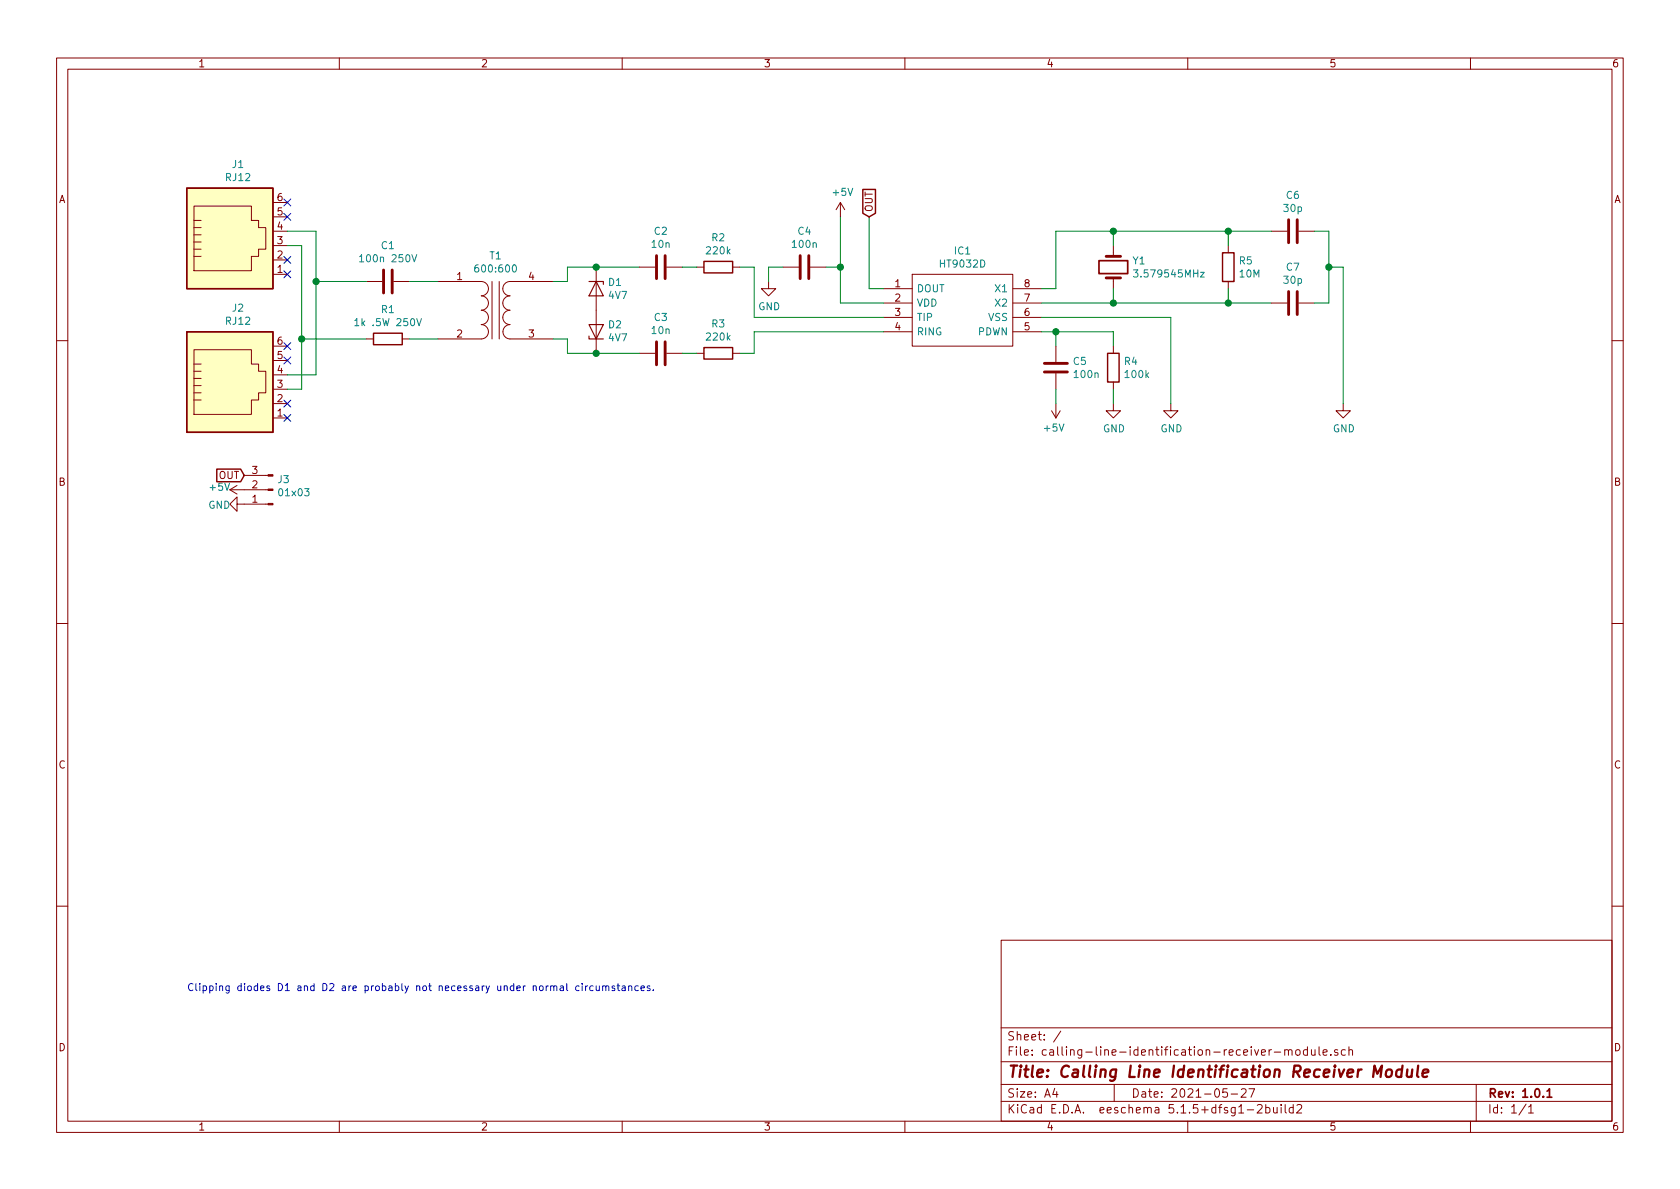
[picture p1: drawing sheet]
<svg xmlns="http://www.w3.org/2000/svg" width="297mm" height="210mm" viewBox="0 0 297 210" stroke-linecap="round" stroke-linejoin="round" font-family="sans-serif">
<g fill="none" stroke="#840000" stroke-width=".18">
<path d="M10 10.3h277v189.9h-277zM12 12.2h273v186.1h-273zM60 10.3v1.9M110 10.3v1.9M160 10.3v1.9M210 10.3v1.9M260 10.3v1.9M34.3 39h1.3M34.3 36.4h10.1v2.6h1.3v1.3h1.3v3.8h-1.3v1.2h-1.3v2.6h-10.1zM48.3 38.3h2.5M48.3 35.8h2.5M148.6 35.8l-.8 1.3"/>
<path d="M148.6 35.8v2.5M148.6 35.8l.8 1.3M34.3 45.3h1.3M34.3 44.1h1.3M34.3 42.8h1.3M34.3 41.5h1.3M34.3 40.3h1.3M48.3 40.9h2.5M48.3 48.5h2.5M48.3 46h2.5M48.3 43.4h2.5M64.8 49.8h2.8"/>
<path d="M64.8 59.9h1.2M69.6 49.8h2.8M71.1 59.9h1.3M77.5 49.8h7.6a1.27 1.27 0 0 1 1.3 1.2 1.27 1.27 0 0 1-1.3 1.3 1.27 1.27 0 0 1 1.3 1.3 1.27 1.27 0 0 1-1.3 1.3 1.27 1.27 0 0 1 1.3 1.2 1.27 1.27 0 0 1-1.3 1.3 1.27 1.27 0 0 1 1.3 1.3 1.27 1.27 0 0 1-1.3 1.2h-7.6M87 49.8v10.1M88.3 49.8v10.1M97.8 49.8h-7.6a1.27 1.27 0 0 0-1.3 1.2 1.27 1.27 0 0 0 1.3 1.3 1.27 1.27 0 0 0-1.3 1.3 1.27 1.27 0 0 0 1.3 1.3 1.27 1.27 0 0 0-1.3 1.2 1.27 1.27 0 0 0 1.3 1.3 1.27 1.27 0 0 0-1.3 1.3 1.27 1.27 0 0 0 1.3 1.2h7.6M105.4 47.2v15.3M113 47.2h2.8M117.9 47.2h2.7M123.2 47.2h1.3M129.5 47.2h1.3"/>
<path d="M135.9 49.8v1.2h1.3l-1.3 1.3-1.3-1.3h1.3M138.4 47.2h2.8M143.3 47.2h2.7M156.2 51h5.1M156.2 53.6h5.1M156.2 56.1h5.1M156.2 58.7h5.1M161.3 48.5h17.8v12.7h-17.8zM179.1 51h5M179.1 53.6h5M179.1 56.1h5M179.1 58.7h5"/>
<path d="M196.8 43.4v1.9M196.8 49.1v1.9M217.2 43.4v1.3M217.2 49.8v1.2M224.8 40.9h2.8M224.8 53.6h2.8M229.6 40.9h2.8M229.6 53.6h2.8M10 60.2h2M34.3 70.7h1.3M34.3 69.5h1.3M34.3 68.2h1.3"/>
<path d="M34.3 66.9h1.3M34.3 65.7h1.3M34.3 64.4h1.3M34.3 61.8h10.1v2.6h1.3v1.3h1.3v3.8h-1.3v1.2h-1.3v2.6h-10.1zM48.3 73.9h2.5M48.3 71.4h2.5M48.3 68.8h2.5M48.3 66.3h2.5M48.3 63.7h2.5M48.3 61.2h2.5M113 62.5h2.8M117.9 62.5h2.7"/>
<path d="M123.2 62.5h1.3M129.5 62.5h1.3M185.9 72.6l.8 1.3M186.7 61.2v2.8M186.7 66v2.8M186.7 71.4v2.5M187.5 72.6l-.8 1.3M196.8 71.4v1.2h1.3l-1.3 1.3-1.2-1.3h1.2M196.8 61.2v1.3M196.8 67.6v1.2M207 71.4v1.2h1.3l-1.3 1.3-1.3-1.3h1.3M237.5 71.4v1.2h1.3l-1.3 1.3-1.3-1.3h1.3"/>
<path d="M285 60.2h2M40.6 86.6l1.3 .8M40.6 86.6h6.8M41.9 89.1v-1.2l-1.3 1.2 1.3 1.3v-1.3h5.5M41.9 85.8l-1.3 .8M43.2 84.1h4.2M10 110.3h2M285 110.3h2M10 160.2h2M177 166.3h108v32h-108zM285 160.2h2M60 198.3v1.9"/>
<path d="M110 198.3v1.9M160 198.3v1.9M177 194.8h108M177 191.8h108M177 187.8h108M177 181.8h108M186.5 192.5l-.4 1h1M186.8 193v1M187.6 182.3l-1.3 2M197 191.8v3M210 198.3v1.9M217 192.5h-.7l-.1 .7 .2-.1 .5 .1 .1 .2v.5l-.2 .1-.6-.1"/>
<path d="M217.7 193.5h1.1M219.5 192.7l.2-.2h.3l.3 .2v.3v.2l-.9 .8h.9M220.5 196.3h1.2M220.8 192.5h1l-.6 1.5M222.3 195.5l.2-.2h.4l.3 .5-1 1h1M223.8 195.9l.4-.1 .3 .3v.6l-.3 .1-.4-.1M223.8 195.3v1.5M224.8 185.6l-.4 .3M225.2 195.8v.9l.4 .1 .2-.1M225.3 186h1.1M225.8 195.8v1M226.5 195.3v.2"/>
<path d="M226.5 195.8v1M227.2 185.7a.37 .37 0 0 1 .6 .1v.8M227.2 185.6v1M227.2 195.3v1.3l.3 .2M227.8 185.8l.2-.2 .4 .1v.9M228.7 195.9l-.5-.1-.3 .3 .1 .6 .2 .1 .5-.1M228.7 195.3v1.5M229.2 185.7l.2-.1 .4 .1 .1 .6-.2 .2-.3 .1-.2-.1zM229.3 195.5l.2-.2h.4l.2 .2v.3v.2l-.9 .8h.9M231.2 185.7l-.5-.1-.2 .3 .1 .6h.6M231.2 185.1v1.5M231.9 185.6l.1 .9 .3 .1 .2-.1"/>
<path d="M232.5 185.6v1M233.2 185.1v1.3l.3 .2M233.9 186.1l.7-.1v-.3l-.4-.1-.3 .2 .1 .7h.6M235.3 186.5v.1M236.5 185.7l-.4-.1-.2 .2 .1 .2 .5 .2v.3h-.6M237.9 185.7l-.5-.1-.2 .3 .1 .6h.6M238.5 185.7l.2-.1 .4 .1v.9M238.5 185.1v1.5M260 198.3v1.9M261 191.8v6.5M269.8 195.2l-1.2 2M270.3 195.8l.4-.5v1.5"/>
<path d="M270.3 196.8h.8"/>
</g>
<path d="M194.3 46.1h5.1v2.3h-5.1zM273.5 193l.5-.5v1.5M273.5 194h.9" fill="none" stroke="#840000" stroke-width=".3"/>
<path d="M242.8 190.4l.2-2 .5 1.5 .8-1.5-.2 2M245.2 189.3a.51 .51 0 0 1 .5-.2 .51 .51 0 0 1 .4 .4l-.1 .6a.54 .54 0 0 1-.5 .4 .54 .54 0 0 1-.5-.4zM247.9 189.2a.68 .68 0 0 0-1 .3v.8l.3 .1 .6-.1M248 188.4l-.3 2M248.8 189.1v1.2a.6 .6 0 0 0 .8 0M249.7 189.1l-.1 1.3M250.7 188.4l-.2 1.8 .3 .2M251.5 189.8l1-.2v-.4l-.6-.1-.3 .3v.9l.1 .1 .6-.1" fill="none" stroke="#840000" stroke-width=".41"/>
<g fill="none" stroke="#840000" stroke-width=".51">
<path d="M227.8 38.9v4M229.4 38.9v4M67.8 47.7v4.1M69.3 47.7v4.1M116.1 45.2v4.1M117.6 45.2v4.1M141.5 45.2v4.1M143 45.2v4.1M195.6 45.3h2.5M195.6 49.1h2.5M227.8 51.6v4M229.4 51.6v4"/>
<path d="M116.1 60.4v4.1M117.6 60.4v4.1M184.7 65.8h4M184.7 64.3h4"/>
</g>
<g fill="#ffffc2" stroke="#ffffc2" stroke-width=".18">
<path d="M33 58.7h15.3v17.7h-15.3z"/>
<path d="M33 33.3h15.3v17.7h-15.3z"/>
</g>
<path d="M33 33.3h15.3v17.7h-15.3zM152.6 33.5h2.2v4.2l-1.1 .6-1.1-.6zM33 58.7h15.3v17.7h-15.3zM66 58.9h5.1v2.1h-5.1zM124.5 46.2h5v2.1h-5zM216.2 44.7h2v5.1h-2zM124.5 61.5h5v2h-5zM195.8 62.5h2.1v5.1h-2.1zM38.3 83h4.2l.7 1.1-.7 1.1h-4.2z" fill="none" stroke="#840000" stroke-width=".25"/>
<g fill="#840000" stroke="#840000" stroke-width=".18">
<path d="M47.4 83.9h.9v.3h-.9z"/>
<path d="M47.4 86.5h.9v.2h-.9z"/>
<path d="M47.4 89h.9v.3h-.9z"/>
</g>
<path d="M62.7 56.7l.4-.4v1.3M62.7 57.6h.7M63.6 45.4l.3-.4v1.3M63.6 46.3h.7M72.8 45l.5 1.3 .4-1.3M73.7 56.3l.4 1.3 .4-1.3M200.4 47.7h.8l-.4 .5 .3 .1v.6l-.1 .1-.6-.1M212.3 48.2h.6l-.6 .8h.6" fill="none" stroke="#008484" stroke-width=".18"/>
<path d="M104.1 49.8h2.6v.5M104.1 59.4v.5h2.6M104.1 57.4h2.6l-1.3 2.5zM105.4 49.8l1.3 2.5h-2.6z" fill="none" stroke="#840000" stroke-width=".2"/>
<g fill="none" stroke="#008400" stroke-width=".18">
<path d="M148.6 38.3v15.3h7.6M153.7 38.3v12.7h2.5M50.8 40.9h5.1v25.4h-5.1M50.8 43.4h2.5v25.4h-2.5M53.3 59.9h11.5M55.9 49.8h8.9M72.4 59.9h5.1M72.4 49.8h5.1M97.8 59.9h2.5v2.6h12.7M113 47.2h-12.7v2.6h-2.5M120.6 47.2h2.6M130.8 47.2h2.5v8.9h22.9"/>
<path d="M138.4 47.2h-2.5v2.6M146 47.2h2.6M156.2 58.7h-22.9v3.8h-2.5M184.1 53.6h40.7M184.1 58.7h12.7v2.5M184.1 56.1h22.9v15.3M186.7 58.7v2.5M196.8 40.9v2.5M196.8 51v2.6M217.2 40.9v2.5M217.2 51v2.6M224.8 40.9h-38.1v10.1h-2.6"/>
<path d="M232.4 40.9h2.5v12.7h-2.5M234.9 47.2h2.6v24.2M120.6 62.5h2.6M186.7 68.8v2.6M196.8 68.8v2.6"/>
</g>
<g fill="none" stroke="#0000c2" stroke-width=".18">
<path d="M99.1 174.4h.4l.1 .8M99.6 174.6l-.4 .1-.2 .2 .1 .2h.5M100.2 173.9v1.1l.2 .2M102.4 174.4l-.4-.1-.2 .3 .1 .5h.5M102.9 173.9v.1M102.9 174.3v.9M103.5 174.3v.9M103.9 174.3l-.4 .3M104.9 174.4l-.4-.1-.2 .3 .1 .5h.5M105.4 174.3l.1 .8 .3 .1 .2-.1M106 174.3v.9M106.6 174.5l.1-.2 .3 .1 .1 .8"/>
<path d="M106.6 174.3v.9M107.1 174.5l.2-.2 .3 .1v.8M108.7 174.4l-.3-.1-.2 .2 .1 .2 .4 .1v.3h-.5M109.1 174.3h.5M109.3 173.9v1.1l.3 .2M110 174.4h.5v.8M110.5 174.6l-.4 .1-.1 .2v.2h.5M111.2 174.5l.1-.2 .3 .1 .1 .8M111.2 174.3v.9M112.9 174.4l-.4-.1-.3 .3 .2 .5h.5M113.3 174.7l.6-.1v-.2l-.4-.1-.2 .2 .1 .6h.5M114.9 174.4l-.3-.1-.2 .2 .1 .2 .4 .1v.3h-.5"/>
<path d="M115.5 175.1v.1"/>
</g>
<g fill="#008400" stroke="#008400" stroke-width=".25">
<circle cx="217.2" cy="40.9" r=".51"/>
<circle cx="217.2" cy="53.6" r=".51"/>
<circle cx="196.9" cy="40.9" r=".51"/>
<circle cx="105.4" cy="62.5" r=".51"/>
<circle cx="196.9" cy="53.6" r=".51"/>
<circle cx="53.3" cy="59.9" r=".51"/>
<circle cx="148.6" cy="47.2" r=".51"/>
<circle cx="186.7" cy="58.7" r=".51"/>
<circle cx="105.4" cy="47.2" r=".51"/>
<circle cx="55.9" cy="49.8" r=".51"/>
<circle cx="235" cy="47.2" r=".51"/>
</g>
<g fill="none" stroke="#000084" stroke-width=".18">
<path d="M50.2 35.2l1.2 1.2M50.2 37.7l1.2 1.3M51.4 35.2l-1.2 1.2M51.4 37.7l-1.2 1.3M50.2 45.4l1.2 1.2M50.2 47.9l1.2 1.2M51.4 45.4l-1.2 1.2M51.4 47.9l-1.2 1.2M50.2 63.1l1.2 1.3M50.2 60.6l1.2 1.2M50.2 73.3l1.2 1.2M50.2 70.8l1.2 1.2"/>
<path d="M51.4 63.1l-1.2 1.3M51.4 60.6l-1.2 1.2M51.4 73.3l-1.2 1.2M51.4 70.8l-1.2 1.2"/>
</g>
<text font-size="2.8" fill="#840000" x="178" y="190.5">Title: Calling Line Identification Receiver Module</text>
<g font-size="2.1" fill="#840000">
<text x="178" y="184">Sheet: /</text>
<text x="178" y="186.7">File: calling-line-identification-receiver-module.sch</text>
<text x="178" y="196.9">KiCad E.D.A. eeschema 5.1.5+dfsg1-2build2</text>
<text x="178" y="194.1">Size: A4</text>
<text x="200" y="194.1">Date: 2021-05-27</text>
<text x="263" y="194.1">Rev: 1.0.1</text>
<text x="263" y="196.9">Id: 1/1</text>
</g>
<g font-size="1.8" fill="#840000">
<text x="35" y="11.9">1</text>
<text x="85" y="11.9">2</text>
<text x="135" y="11.9">3</text>
<text x="185" y="11.9">4</text>
<text x="235" y="11.9">5</text>
<text x="285" y="11.9">6</text>
<text x="10.4" y="35.9">A</text>
<text x="49" y="35.6">6</text>
<text x="285.4" y="35.9">A</text>
<text x="49" y="40.6">4</text>
<text x="49" y="38.1">5</text>
<text x="154.3" y="37.6" transform="rotate(-90 154.3 37.6)">OUT</text>
<text x="49" y="45.7">2</text>
<text x="49" y="43.2">3</text>
<text x="49" y="48.3">1</text>
<text x="80.8" y="49.5">1</text>
<text x="93.5" y="49.5">4</text>
<text x="158.3" y="50.8">1</text>
<text x="158.3" y="53.3">2</text>
<text x="181.1" y="53.3">7</text>
<text x="181.1" y="50.8">8</text>
<text x="80.8" y="59.7">2</text>
<text x="93.5" y="59.7">3</text>
<text x="158.3" y="55.9">3</text>
<text x="158.3" y="58.4">4</text>
<text x="181.1" y="58.4">5</text>
<text x="181.1" y="55.9">6</text>
<text x="49" y="63.5">5</text>
<text x="49" y="61">6</text>
<text x="49" y="71.1">2</text>
<text x="49" y="68.6">3</text>
<text x="49" y="66">4</text>
<text x="49" y="73.7">1</text>
<text x="44.6" y="83.8">3</text>
<text x="10.4" y="85.9">B</text>
<text x="38.7" y="84.7">OUT</text>
<text x="44.6" y="88.9">1</text>
<text x="44.6" y="86.4">2</text>
<text x="285.4" y="85.9">B</text>
<text x="10.4" y="135.9">C</text>
<text x="285.4" y="135.9">C</text>
<text x="10.4" y="185.9">D</text>
<text x="285.4" y="185.9">D</text>
<text x="35" y="199.9">1</text>
<text x="85" y="199.9">2</text>
<text x="135" y="199.9">3</text>
<text x="185" y="199.9">4</text>
<text x="235" y="199.9">5</text>
<text x="285" y="199.9">6</text>
</g>
<g font-size="1.8" fill="#008484">
<text x="41.1" y="29.7">J1</text>
<text x="40" y="32">RJ12</text>
<text x="147.4" y="34.6">+5V</text>
<text x="227.5" y="35.2">C6</text>
<text x="115.7" y="41.5">C2</text>
<text x="141.1" y="41.5">C4</text>
<text x="227.1" y="37.5">30p</text>
<text x="64.3" y="46.4">100n 250V</text>
<text x="67.5" y="44.1">C1</text>
<text x="86.6" y="45.9">T1</text>
<text x="115.3" y="43.8">10n</text>
<text x="125" y="45">220k</text>
<text x="125.9" y="42.7">R2</text>
<text x="140.2" y="43.8">100n</text>
<text x="166.4" y="47.3">HT9032D</text>
<text x="168.8" y="45">IC1</text>
<text x="200.3" y="46.8">Y1</text>
<text x="219.2" y="46.8">R5</text>
<text x="227.5" y="47.9">C7</text>
<text x="84.4" y="48.2">600:600</text>
<text x="107.6" y="50.6">D1</text>
<text x="107.7" y="52.9">4V7</text>
<text x="162.1" y="51.7">DOUT</text>
<text x="176.1" y="51.7">X1</text>
<text x="201.2" y="49.1">3.579545MHz</text>
<text x="219.3" y="49.1">10M</text>
<text x="227.1" y="50.2">30p</text>
<text x="40" y="57.4">RJ12</text>
<text x="41.1" y="55.1">J2</text>
<text x="63.5" y="57.7">1k .5W 250V</text>
<text x="67.5" y="55.4">R1</text>
<text x="107.6" y="58.1">D2</text>
<text x="115.3" y="59.1">10n</text>
<text x="115.7" y="56.8">C3</text>
<text x="125.9" y="57.9">R3</text>
<text x="134.1" y="54.9">GND</text>
<text x="162.1" y="54.2">VDD</text>
<text x="162.1" y="56.8">TIP</text>
<text x="162.1" y="59.3">RING</text>
<text x="172.9" y="59.3">PDWN</text>
<text x="174.8" y="56.8">VSS</text>
<text x="176.1" y="54.2">X2</text>
<text x="107.7" y="60.4">4V7</text>
<text x="125" y="60.2">220k</text>
<text x="189.8" y="64.5">C5</text>
<text x="198.8" y="64.5">R4</text>
<text x="190.1" y="66.8">100n</text>
<text x="199.1" y="66.8">100k</text>
<text x="184.7" y="76.3">+5V</text>
<text x="195" y="76.4">GND</text>
<text x="205.2" y="76.4">GND</text>
<text x="235.7" y="76.4">GND</text>
<text x="36.8" y="90">GND</text>
<text x="37.2" y="86.8">+5V</text>
<text x="49.2" y="85.4">J3</text>
<text x="49.5" y="87.8">01x03</text>
</g>
<text font-size="1.8" fill="#0000c2" x="33" y="175.3">Clipping diodes D1 and D2 are probably not necessary under normal circumstances.</text>
</svg>
